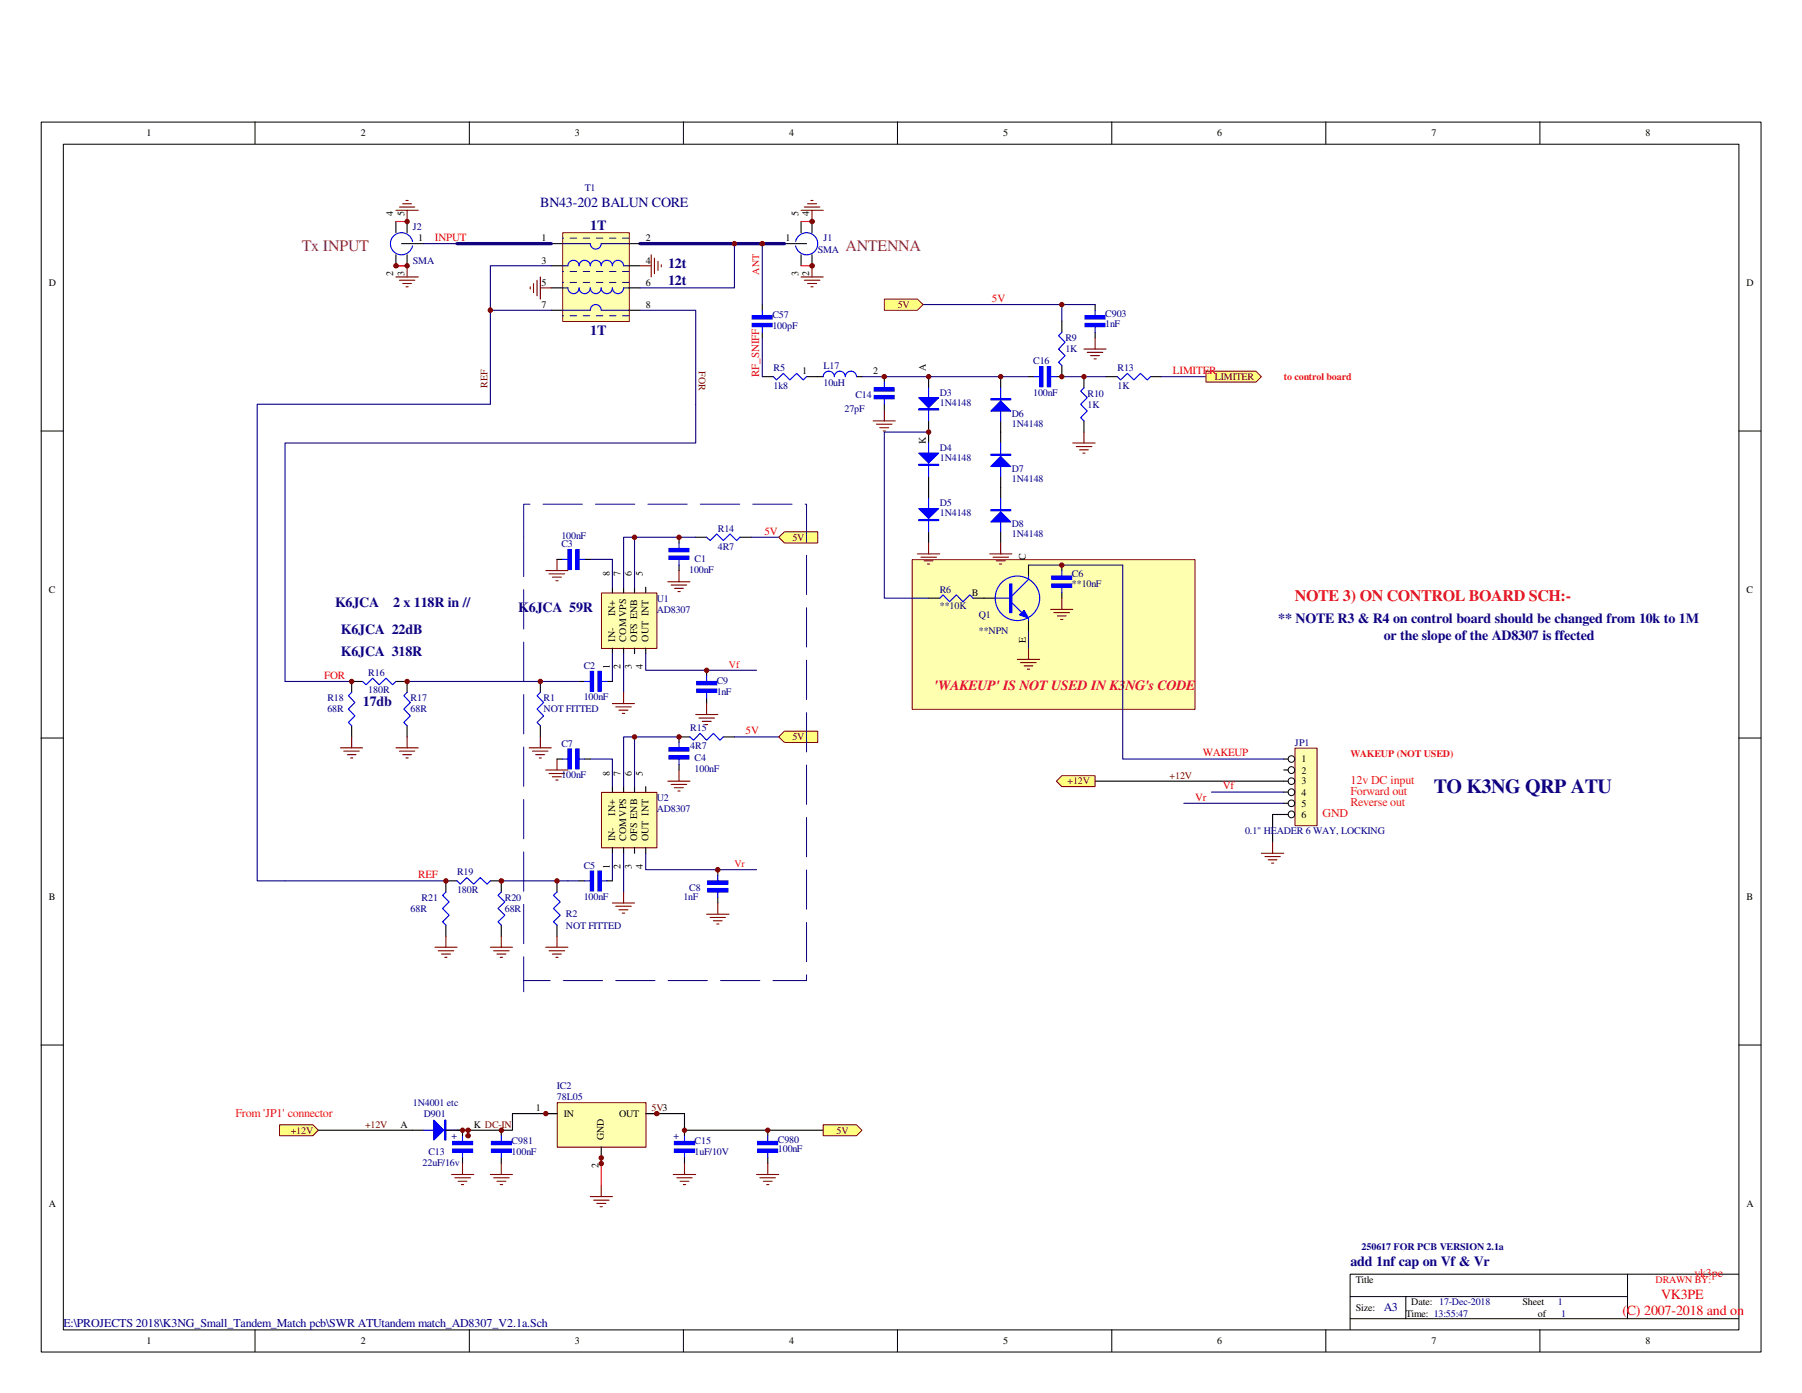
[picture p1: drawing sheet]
<svg xmlns="http://www.w3.org/2000/svg" width="279mm" height="216mm" viewBox="0 0 279 216" stroke-linecap="round" stroke-linejoin="round" font-family="sans-serif">
<g fill="none" stroke="#000" stroke-width=".16">
<path d="M6.4 18.9h266.6v190.6h-266.6zM39.5 18.9v3.4M72.8 18.9v3.4M106 18.9v3.4M139.1 18.9v3.4M172.4 18.9v3.4M205.6 18.9v3.4M238.8 18.9v3.4M9.8 22.4h259.8v183.7h-259.8zM6.3 66.8h3.5M269.6 66.8h3.4M6.3 114.4h3.5"/>
<path d="M269.6 114.4h3.4M6.3 162h3.5M269.6 162h3.4M252.3 197.5v6.9M269.6 197.5h-60.3v8.6M39.5 206.1v3.4M72.8 206.1v3.4M106 206.1v3.4M139.1 206.1v3.4M172.4 206.1v3.4M205.6 206.1v3.4M209.3 201h43"/>
<path d="M209.3 204.4h60.3M218 201v3.4M238.8 206.1v3.4"/>
</g>
<path d="M141.5 86.8h43.8v23.1h-43.8z" fill="#ffffb0"/>
<path d="M141.4 86.7h43.9v23.2h-43.9z" fill="none" stroke="#800000" stroke-width=".16"/>
<path d="M71.7 176v1.2M71.7 178.3v1.2" fill="none" stroke="#00f" stroke-width=".17"/>
<path d="M70.2 176.9h3.1v.5h-3.1z" fill-rule="evenodd" fill="#00f"/>
<path d="M70.2 176.9h3.1v.5h-3.1z" fill="none" stroke="#00f" stroke-width=".17"/>
<path d="M70.2 178.1h3.1v.5h-3.1z" fill-rule="evenodd" fill="#00f"/>
<path d="M70.2 178.1h3.1v.5h-3.1zM106.1 176v1.2M106.1 178.3v1.2" fill="none" stroke="#00f" stroke-width=".17"/>
<path d="M71.7 175.2v.8M71.7 179.5v.8" fill="none" stroke="#000" stroke-width=".17"/>
<path d="M104.6 176.9h3.1v.5h-3.1z" fill-rule="evenodd" fill="#00f"/>
<path d="M104.6 176.9h3.1v.5h-3.1z" fill="none" stroke="#00f" stroke-width=".17"/>
<path d="M104.6 178.1h3.1v.5h-3.1z" fill-rule="evenodd" fill="#00f"/>
<path d="M104.6 178.1h3.1v.5h-3.1z" fill="none" stroke="#00f" stroke-width=".17"/>
<path d="M100.1 172.6h6v2.6h21.5M106.1 175.2v.8M106.1 179.5v.8" fill="none" stroke="#000" stroke-width=".17"/>
<path d="M86.4 170.9h13.8v6.9h-13.8z" fill="#ffffb0"/>
<path d="M86.4 170.9h13.8v6.9h-13.8z" fill="none" stroke="#800000" stroke-width=".16"/>
<path d="M84.6 172.6h1.8M93.2 177.8v1.7M100.1 172.6h1.7" fill="none" stroke="#000" stroke-width=".17"/>
<g fill="none" stroke="#800000" stroke-width=".17">
<path d="M70 182h3.4M70.5 182.5h2.4M71 183.1h1.4M71.5 183.6h.4M71.7 180.3v1.7M91.5 185.5h3.5M92 186h2.4M92.5 186.5h1.4M93 187h.4M93.2 183.8v1.7M104.4 182h3.5M104.9 182.5h2.4"/>
<path d="M105.5 183.1h1.3M106 183.6h.3M106.1 180.3v1.7"/>
</g>
<path d="M43.3 174.3h5.2l.9 .9-.9 .8h-5.2z" fill-rule="evenodd" fill="#ffff80"/>
<path d="M43.3 174.3h5.2l.9 .9-.9 .8h-5.2z" fill="none" stroke="#800000" stroke-width=".16"/>
<path d="M64 175.2h1.7M70.9 175.2h1.7" fill="none" stroke="#000" stroke-width=".17"/>
<path d="M65.7 175.2h5.2M69 173.6h.1v3.1h-.1zM69 173.6v3.1" fill="none" stroke="#00f" stroke-width=".17"/>
<path d="M67.3 173.6l1.5 1.6-1.5 1.5z" fill="#00f"/>
<path d="M67.3 173.6l1.5 1.6-1.5 1.5z" fill="none" stroke="#00f" stroke-width=".17"/>
<path d="M169.8 121.1h29.3M199.1 126.2h-1.8v4.3M49.4 175.2h14.6M86.4 172.6h-6.9v2.6h-10.4" fill="none" stroke="#000" stroke-width=".17"/>
<path d="M195.6 132.2h3.5M196.1 132.8h2.4M196.6 133.3h1.4M197.1 133.8h.4M197.3 130.5v1.7" fill="none" stroke="#800000" stroke-width=".17"/>
<path d="M163.8 121.1l.8-.9h5.2v1.7h-5.2z" fill-rule="evenodd" fill="#ffff80"/>
<path d="M163.8 121.1l.8-.9h5.2v1.7h-5.2z" fill="none" stroke="#800000" stroke-width=".16"/>
<path d="M61.4 34.3h1.7M124.2 34.3h1.7M63.1 41.2h-1.7h1.7M124.2 41.2h1.7M93.2 180.3v-.8v4.3" fill="none" stroke="#ee0e22" stroke-width=".17"/>
<path d="M64 37.4a1.73 1.73 0 0 0-2.7-1.1 1.73 1.73 0 0 0 0 2.9 1.73 1.73 0 0 0 2.7-1.1M123.4 37.4a1.73 1.73 0 0 1 2.6-1.1 1.73 1.73 0 0 1 0 2.9 1.73 1.73 0 0 1-2.6-1.1M118.2 48.1v1.2M118.2 50.3v1.2" fill="none" stroke="#00f" stroke-width=".17"/>
<path d="M61.4 34.3v1.8M61.4 39.5v1.7M62.3 37.8h3.4M63.1 34.3v1.8M63.1 39.5v1.7M121.6 37.8h3.5M124.2 34.3v1.8M124.2 39.5v1.7M125.9 34.3v1.8M125.9 39.5v1.7M118.2 47.2v.9M118.2 51.5v.9" fill="none" stroke="#000" stroke-width=".17"/>
<g fill="none" stroke="#800000" stroke-width=".17">
<path d="M61.4 32.6h3.5M61.9 32.1h2.4M62.4 31.6h1.4M62.9 31.1h.4M63.1 32.6v1.7M124.2 32.6h3.4M124.7 32.1h2.4M125.2 31.6h1.4M125.7 31.1h.4M125.9 32.6v1.7M61.4 42.9h3.5M61.9 43.4h2.4"/>
<path d="M62.4 43.9h1.4M62.9 44.4h.4M63.1 41.2v1.7M124.2 42.9h3.4M124.7 43.4h2.4M125.2 43.9h1.4M125.7 44.4h.4M125.9 41.2v1.7"/>
</g>
<path d="M116.6 48.9h3.1v.5h-3.1z" fill-rule="evenodd" fill="#00f"/>
<path d="M116.6 48.9h3.1v.5h-3.1z" fill="none" stroke="#00f" stroke-width=".17"/>
<path d="M116.6 50.1h3.1v.5h-3.1z" fill-rule="evenodd" fill="#00f"/>
<path d="M116.6 50.1h3.1v.5h-3.1zM119.9 58.4l.5 .5 1.1-1 1 1 1-1 1 1 .6-.5M127.6 58.4a.87 .87 0 0 1 .9-.9 .87 .87 0 0 1 .9 .9 .85 .85 0 0 1 .8-.9 .85 .85 0 0 1 .9 .9 .87 .87 0 0 1 .8-.9 .87 .87 0 0 1 .9 .9M137.1 59.2v1.3M137.1 61.5v1.2" fill="none" stroke="#00f" stroke-width=".17"/>
<path d="M118.2 58.4h1.7M125.1 58.4h2.5M132.8 58.4h.8M137.1 58.4v.8M137.1 62.7v.8" fill="none" stroke="#000" stroke-width=".17"/>
<path d="M135.6 60.1h3v.5h-3z" fill-rule="evenodd" fill="#00f"/>
<path d="M135.6 60.1h3v.5h-3z" fill="none" stroke="#00f" stroke-width=".17"/>
<path d="M135.6 61.3h3v.5h-3z" fill-rule="evenodd" fill="#00f"/>
<path d="M164.6 51.5l-.5 .5 1 1-1 1.1 1 1-1 1 .5 .5M173.2 58.4l.5 .5 1.1-1 1 1 1-1 1.1 1 .5-.5M135.6 61.3h3v.5h-3zM142.5 63.5h3M142.5 63.4h3v.1h-3zM144 60.1v5.1M168.1 60.1l-.5 .5 1 1-1 1.1 1 1-1 1 .5 .5" fill="none" stroke="#00f" stroke-width=".17"/>
<path d="M144 58.4v1.7M164.6 49.8v1.7M164.6 56.6v1.8M168.1 58.4v1.7M171.5 58.4h1.7M178.4 58.4h1.7M144 65.2v1.8M168.1 65.2v1.8" fill="none" stroke="#000" stroke-width=".17"/>
<path d="M142.5 61.6h3l-1.5 1.6z" fill="#00f"/>
<path d="M142.5 72.1h3M142.5 61.6h3l-1.5 1.6zM142.5 72h3v.1h-3zM144 68.7v5.1" fill="none" stroke="#00f" stroke-width=".17"/>
<path d="M144 67v1.7M144 73.8v1.8" fill="none" stroke="#000" stroke-width=".17"/>
<path d="M142.5 70.2h3l-1.5 1.6z" fill="#00f"/>
<path d="M142.5 70.2h3l-1.5 1.6zM144 77.3v5.1M142.5 80.6h3M142.5 80.5h3v.2h-3z" fill="none" stroke="#00f" stroke-width=".17"/>
<path d="M144 75.6v1.7M144 82.4v1.8" fill="none" stroke="#000" stroke-width=".17"/>
<path d="M142.5 78.8h3l-1.5 1.5z" fill="#00f"/>
<path d="M142.5 78.8h3l-1.5 1.5zM153.6 61.9h3.1M153.6 61.8h3.1v.2h-3.1zM155.2 60.1v5.1" fill="none" stroke="#00f" stroke-width=".17"/>
<path d="M155.2 58.4v1.7M155.2 65.2v1.8" fill="none" stroke="#000" stroke-width=".17"/>
<path d="M155.2 62.1l1.5 1.6h-3.1z" fill="#00f"/>
<path d="M153.6 70.5h3.1M153.6 70.4h3.1v.2h-3.1zM155.2 62.1l1.5 1.6h-3.1zM155.2 68.7v5.1" fill="none" stroke="#00f" stroke-width=".17"/>
<path d="M155.2 67v1.7M155.2 73.8v1.8" fill="none" stroke="#000" stroke-width=".17"/>
<path d="M155.2 70.7l1.5 1.6h-3.1z" fill="#00f"/>
<path d="M153.6 79.1h3.1M153.6 79h3.1v.2h-3.1zM155.2 70.7l1.5 1.6h-3.1zM155.2 77.3v5.1" fill="none" stroke="#00f" stroke-width=".17"/>
<path d="M155.2 75.6v1.7M155.2 82.4v1.8" fill="none" stroke="#000" stroke-width=".17"/>
<path d="M155.2 79.3l1.5 1.6h-3.1z" fill="#00f"/>
<path d="M155.2 79.3l1.5 1.6h-3.1zM154.3 92.7h2.6M156.5 90.5h.4v4.5h-.4zM156.9 93.4l1.6 1.6M159.5 89.3v.5l-2.6 2.6M159.5 95.8v.4" fill="none" stroke="#00f" stroke-width=".17"/>
<path d="M133.6 58.4h25.9" fill="none" stroke="#11037f" stroke-width=".17"/>
<path d="M152.6 92.7h1.7M159.5 87.6v1.7M159.5 96.2v1.7" fill="none" stroke="#000" stroke-width=".17"/>
<path d="M156.7 90.5v4.5" fill="none" stroke="#00f" stroke-width=".34"/>
<path d="M158.1 95.3l.7-.7 .7 1.2z" fill="#00f"/>
<g fill="none" stroke="#00f" stroke-width=".17">
<path d="M145.7 92.7l.5-.5 1 1.1 1.1-1.1 1 1.1 1.1-1.1 .5 .5M158.1 95.3l.7-.7 .7 1.2zM164.6 88.4v1.2M164.6 90.7v1.2"/>
<circle cx="157.8" cy="92.7" r="3.5"/>
</g>
<path d="M144 92.7h1.7M150.9 92.7h1.7M164.6 87.6v.8M164.6 91.9v.8" fill="none" stroke="#000" stroke-width=".17"/>
<path d="M163.1 89.3h3.1v.5h-3.1z" fill-rule="evenodd" fill="#00f"/>
<path d="M163.1 89.3h3.1v.5h-3.1z" fill="none" stroke="#00f" stroke-width=".17"/>
<path d="M163.1 90.5h3.1v.5h-3.1z" fill-rule="evenodd" fill="#00f"/>
<path d="M163.1 90.5h3.1v.5h-3.1z" fill="none" stroke="#00f" stroke-width=".17"/>
<path d="M143.1 47.2h21.5v2.6M159.5 87.6h14.6" fill="none" stroke="#11037f" stroke-width=".17"/>
<g fill="none" stroke="#800000" stroke-width=".17">
<path d="M135.4 65.2h3.4M135.9 65.7h2.4M136.4 66.3h1.4M136.9 66.8h.4M137.1 63.5v1.7M166.3 68.7h3.5M166.9 69.2h2.4M167.4 69.7h1.3M167.9 70.2h.3M168.1 67v1.7M142.2 85.9h3.5M142.8 86.4h2.4"/>
<path d="M143.3 86.9h1.4M143.8 87.4h.3M144 84.2v1.7M153.5 85.9h3.4M154 86.4h2.4M154.5 86.9h1.4M155 87.4h.3M155.2 84.2v1.7M162.9 94.4h3.4M163.4 95h2.4M164 95.5h1.3M164.5 96h.3"/>
<path d="M164.6 92.7v1.7M157.7 102.2h3.5M158.2 102.7h2.5M158.8 103.2h1.3M159.3 103.7h.3M159.5 100.5v1.7"/>
</g>
<path d="M137.1 46.4h5.1l.9 .8-.9 .9h-5.1z" fill-rule="evenodd" fill="#ffff80"/>
<path d="M137.1 46.4h5.1l.9 .8-.9 .9h-5.1z" fill="none" stroke="#800000" stroke-width=".16"/>
<path d="M180.1 58.4h6.9" fill="none" stroke="#11037f" stroke-width=".17"/>
<path d="M187 57.5h7.7l.9 .9-.9 .8h-7.7z" fill-rule="evenodd" fill="#ffff80"/>
<path d="M187 57.5h7.7l.9 .9-.9 .8h-7.7z" fill="none" stroke="#800000" stroke-width=".16"/>
<path d="M169.8 47.2v.9M169.8 51.5v.9" fill="none" stroke="#000" stroke-width=".17"/>
<path d="M169.8 48.1v1.2M169.8 50.3v1.2" fill="none" stroke="#00f" stroke-width=".17"/>
<path d="M168.2 48.9h3.1v.5h-3.1z" fill-rule="evenodd" fill="#00f"/>
<path d="M168.2 48.9h3.1v.5h-3.1z" fill="none" stroke="#00f" stroke-width=".17"/>
<path d="M168.2 50.1h3.1v.5h-3.1z" fill-rule="evenodd" fill="#00f"/>
<path d="M168.2 50.1h3.1v.5h-3.1z" fill="none" stroke="#00f" stroke-width=".17"/>
<path d="M118.2 37.8v9.4M118.2 52.4v6M164.6 47.2h5.2" fill="none" stroke="#11037f" stroke-width=".17"/>
<path d="M168.1 54.1h3.4M168.6 54.6h2.4M169.1 55.1h1.4M169.6 55.6h.4M169.8 52.4v1.7" fill="none" stroke="#800000" stroke-width=".17"/>
<path d="M127.6 174.3h5.2l.8 .9-.8 .8h-5.2z" fill-rule="evenodd" fill="#ffff80"/>
<path d="M127.6 174.3h5.2l.8 .9-.8 .8h-5.2z" fill="none" stroke="#800000" stroke-width=".16"/>
<path d="M119 175.2v.8M119 179.5v.8" fill="none" stroke="#000" stroke-width=".17"/>
<path d="M119 176v1.2M119 178.3v1.2" fill="none" stroke="#00f" stroke-width=".17"/>
<path d="M117.5 176.9h3.1v.5h-3.1z" fill-rule="evenodd" fill="#00f"/>
<path d="M117.5 176.9h3.1v.5h-3.1z" fill="none" stroke="#00f" stroke-width=".17"/>
<path d="M117.5 178.1h3.1v.5h-3.1z" fill-rule="evenodd" fill="#00f"/>
<path d="M77.7 176v1.2M77.7 178.3v1.2M117.5 178.1h3.1v.5h-3.1z" fill="none" stroke="#00f" stroke-width=".17"/>
<path d="M77.7 175.2v.8M77.7 179.5v.8" fill="none" stroke="#000" stroke-width=".17"/>
<path d="M76.2 176.9h3.1v.5h-3.1z" fill-rule="evenodd" fill="#00f"/>
<path d="M76.2 176.9h3.1v.5h-3.1z" fill="none" stroke="#00f" stroke-width=".17"/>
<path d="M76.2 178.1h3.1v.5h-3.1z" fill-rule="evenodd" fill="#00f"/>
<path d="M76.2 178.1h3.1v.5h-3.1z" fill="none" stroke="#00f" stroke-width=".17"/>
<path d="M76 182h3.5M76.5 182.5h2.5M77 183.1h1.4M77.6 183.6h.3M77.7 180.3v1.7M117.3 182h3.4M117.8 182.5h2.4M118.4 183.1h1.3M118.9 183.6h.3M119 180.3v1.7" fill="none" stroke="#800000" stroke-width=".17"/>
<path d="M200.8 116h3.4v12h-3.4z" fill="#ffffb0"/>
<path d="M200.8 116h3.4v12h-3.4z" fill="none" stroke="#800000" stroke-width=".16"/>
<g fill="none" stroke="#000" stroke-width=".16">
<circle cx="200.2" cy="119.4" r=".52"/>
<circle cx="200.2" cy="117.6" r=".51"/>
<circle cx="200.2" cy="126.2" r=".52"/>
<circle cx="200.2" cy="122.8" r=".52"/>
<circle cx="200.2" cy="121.1" r=".51"/>
<circle cx="200.2" cy="124.5" r=".51"/>
</g>
<path d="M159.5 58.4h.8M163.8 58.4h.8M199.1 117.6h.6M199.1 119.3h.6M199.1 121.1h.6M199.1 122.8h.6M199.1 124.5h.6M199.1 126.2h.6" fill="none" stroke="#000" stroke-width=".17"/>
<path d="M160.3 58.4h1.2M162.6 58.4h1.2" fill="none" stroke="#00f" stroke-width=".17"/>
<path d="M161.2 56.8h.5v3.1h-.5z" fill-rule="evenodd" fill="#00f"/>
<path d="M161.2 56.8h.5v3.1h-.5z" fill="none" stroke="#00f" stroke-width=".17"/>
<path d="M162.4 56.8h.5v3.1h-.5z" fill-rule="evenodd" fill="#00f"/>
<path d="M162.4 56.8h.5v3.1h-.5z" fill="none" stroke="#00f" stroke-width=".17"/>
<path d="M164.6 58.4h6.9" fill="none" stroke="#11037f" stroke-width=".17"/>
<path d="M99.2 37.8h22.4" fill="none" stroke="#11037f" stroke-width=".52"/>
<path d="M87.3 36.1h10.3v13.7h-10.3z" fill="#ffffb0"/>
<path d="M87.2 36.1h10.4v13.7h-10.4z" fill="none" stroke="#800000" stroke-width=".16"/>
<path d="M91.5 37.8a.85 .85 0 0 0 .9 .8 .85 .85 0 0 0 .8-.8M88.1 41.2a.87 .87 0 0 1 .8-.9 .87 .87 0 0 1 .9 .9 .87 .87 0 0 1 .9-.9 .87 .87 0 0 1 .8 .9 .85 .85 0 0 1 .9-.9 .85 .85 0 0 1 .8 .9 .87 .87 0 0 1 .9-.9 .87 .87 0 0 1 .9 .9 .87 .87 0 0 1 .8-.9 .87 .87 0 0 1 .9 .9M88.1 44.6a.87 .87 0 0 0 .8 .9 .87 .87 0 0 0 .9-.9 .87 .87 0 0 0 .9 .9 .87 .87 0 0 0 .8-.9 .85 .85 0 0 0 .9 .9 .85 .85 0 0 0 .8-.9 .87 .87 0 0 0 .9 .9 .87 .87 0 0 0 .9-.9 .87 .87 0 0 0 .8 .9 .87 .87 0 0 0 .9-.9M91.5 48.1a.85 .85 0 0 1 .9-.9 .85 .85 0 0 1 .8 .9" fill="none" stroke="#00f" stroke-width=".17"/>
<path d="M85.5 37.8h1.7M97.5 37.8h1.7M85.5 41.2h1.7M85.5 44.6h1.7M85.5 48.1h1.7M97.5 41.2h1.7M97.5 44.6h1.7M97.5 48.1h1.7" fill="none" stroke="#000" stroke-width=".17"/>
<g fill="none" stroke="#11037f" stroke-width=".17">
<path d="M65.7 37.8h5.2M87.2 37.8h4.3M93.2 37.8h4.3M113.9 37.8v6.8h-14.7M85.5 48.1h-9.5v14.6M85.5 41.2h-9.5v6.9M87.2 41.2h.9M87.2 44.6h.9M87.2 48.1h4.3M93.2 48.1h4.3M96.7 41.2h.8M96.7 44.6h.8"/>
<path d="M99.2 48.1h8.7v14.6"/>
</g>
<path d="M97.5 36.9h-10.3M97.5 42.1h-10.3M97.5 43.8h-10.3M97.5 48.9h-10.3" fill="none" stroke="#11037f" stroke-width=".16" stroke-dasharray="1 1 1 1 1 1 1 1"/>
<path d="M101 39.5v3.4M82.2 44.4v.4M82.7 43.9v1.4M83.3 43.4v2.4M83.8 42.9v3.5M83.8 44.6h1.7M99.2 41.2h1.8M101.5 40v2.4M102 40.5v1.4M102.5 41v.4" fill="none" stroke="#800000" stroke-width=".17"/>
<path d="M70.9 37.8h14.6" fill="none" stroke="#11037f" stroke-width=".52"/>
<path d="M93.3 91.9h8.6v8.6h-8.6z" fill="#ffffb0"/>
<path d="M93.3 91.9h8.6v8.6h-8.6z" fill="none" stroke="#800000" stroke-width=".16"/>
<path d="M95 91v.9M96.7 91v.9M98.4 91v.9M100.1 91v.9M105.3 83.3v.9M105.3 87.6v.8M107.9 83.3h1.7M114.7 83.3h1.8M95 100.5v.8M96.7 100.5v.8M98.4 100.5v.8M100.1 100.5v.8" fill="none" stroke="#000" stroke-width=".17"/>
<path d="M105.3 84.2v1.1M105.3 86.4v1.2M109.6 83.3l.5 .5 1-1 1 1 1.1-1 1 1 .5-.5" fill="none" stroke="#00f" stroke-width=".17"/>
<path d="M103.7 85h3.1v.5h-3.1z" fill-rule="evenodd" fill="#00f"/>
<path d="M103.7 85h3.1v.5h-3.1z" fill="none" stroke="#00f" stroke-width=".17"/>
<path d="M103.7 86.2h3.1v.5h-3.1z" fill-rule="evenodd" fill="#00f"/>
<path d="M103.7 86.2h3.1v.5h-3.1zM90.6 105.6h1.3M92.9 105.6h1.2" fill="none" stroke="#00f" stroke-width=".17"/>
<path d="M91.5 86.7h3.5v4.3M98.4 83.3h-1.7v7.7M107.9 83.3h-9.5v7.7M116.5 83.3h4.2M95 101.3v4.3" fill="none" stroke="#11037f" stroke-width=".17"/>
<path d="M103.5 90.2h3.5M104.1 90.7h2.4M104.6 91.2h1.4M105.1 91.7h.4M105.3 88.4v1.8" fill="none" stroke="#800000" stroke-width=".17"/>
<path d="M89.8 105.6h.8M94.1 105.6h.9" fill="none" stroke="#000" stroke-width=".17"/>
<path d="M91.5 104.1h.5v3h-.5z" fill-rule="evenodd" fill="#00f"/>
<path d="M91.5 104.1h.5v3h-.5z" fill="none" stroke="#00f" stroke-width=".17"/>
<path d="M92.7 104.1h.5v3h-.5z" fill-rule="evenodd" fill="#00f"/>
<path d="M87.2 86.7h1.2M89.5 86.7h1.1M92.7 104.1h.5v3h-.5z" fill="none" stroke="#00f" stroke-width=".17"/>
<path d="M84.6 88.4h3.5M85.1 88.9h2.4M85.6 89.5h1.4M86.2 90h.3M86.4 86.7v1.7M95 109.1h3.4M95.5 109.6h2.4M96 110.1h1.4M96.5 110.6h.4M96.7 107.3v1.8" fill="none" stroke="#800000" stroke-width=".17"/>
<path d="M88.1 105.6h1.7M96.7 101.3v6M100.1 101.3v2.6h17.2" fill="none" stroke="#11037f" stroke-width=".17"/>
<path d="M86.4 86.7h.8M90.6 86.7h.9" fill="none" stroke="#000" stroke-width=".17"/>
<path d="M88.1 85.2h.5v3.1h-.5z" fill-rule="evenodd" fill="#00f"/>
<path d="M88.1 85.2h.5v3.1h-.5z" fill="none" stroke="#00f" stroke-width=".17"/>
<path d="M89.3 85.2h.5v3.1h-.5z" fill-rule="evenodd" fill="#00f"/>
<path d="M89.3 85.2h.5v3.1h-.5zM54.5 107.3l-.5 .5 1 1.1-1 1 1 1.1-1 1 .5 .5M56.2 105.6l.6 .5 1-1 1 1 1.1-1 1 1 .5-.5M63.1 107.3l-.5 .5 1 1.1-1 1 1 1.1-1 1 .5 .5" fill="none" stroke="#00f" stroke-width=".17"/>
<path d="M54.5 112.5v1.7M56.2 105.6h-1.7v1.7M61.4 105.6h1.7v1.7M63.1 112.5v1.7" fill="none" stroke="#000" stroke-width=".17"/>
<path d="M52.8 115.9h3.4M53.3 116.4h2.4M53.8 117h1.4M54.4 117.5h.3M54.5 114.2v1.7M61.4 115.9h3.5M61.9 116.4h2.4M62.4 117h1.4M62.9 117.5h.4M63.1 114.2v1.7" fill="none" stroke="#800000" stroke-width=".17"/>
<path d="M63.1 105.6h25" fill="none" stroke="#11037f" stroke-width=".17"/>
<path d="M120.7 83.3l.9-.9h5.2v1.8h-5.2z" fill-rule="evenodd" fill="#ffff80"/>
<path d="M120.7 83.3l.9-.9h5.2v1.8h-5.2z" fill="none" stroke="#800000" stroke-width=".16"/>
<path d="M44.2 105.6h10.3" fill="none" stroke="#11037f" stroke-width=".17"/>
<circle cx="118.2" cy="37.8" r=".35" fill="#800000"/>
<circle cx="118.2" cy="37.8" r=".35" fill="none" stroke="#800000" stroke-width=".16"/>
<circle cx="76" cy="48.1" r=".35" fill="#800000"/>
<circle cx="76" cy="48.1" r=".35" fill="none" stroke="#800000" stroke-width=".16"/>
<circle cx="113.9" cy="37.8" r=".34" fill="#800000"/>
<circle cx="113.9" cy="37.8" r=".34" fill="none" stroke="#800000" stroke-width=".16"/>
<path d="M93.3 122.9h8.6v8.5h-8.6z" fill="#ffffb0"/>
<path d="M93.3 122.8h8.6v8.6h-8.6z" fill="none" stroke="#800000" stroke-width=".16"/>
<path d="M105.3 118.5v.8M107 114.2h-1.7v.9M112.1 114.2h1.8M95 121.9v.9M95 131.4v.8M96.7 121.9v.9M96.7 131.4v.8M98.4 121.9v.9M98.4 131.4v.8M100.1 121.9v.9M100.1 131.4v.8" fill="none" stroke="#000" stroke-width=".17"/>
<path d="M105.3 115.1v1.1M105.3 117.3v1.2M107 114.2l.5 .5 1-1 1.1 1 1-1 1 1 .5-.5" fill="none" stroke="#00f" stroke-width=".17"/>
<path d="M103.7 115.9h3.1v.5h-3.1z" fill-rule="evenodd" fill="#00f"/>
<path d="M103.7 115.9h3.1v.5h-3.1z" fill="none" stroke="#00f" stroke-width=".17"/>
<path d="M103.7 117.1h3.1v.5h-3.1z" fill-rule="evenodd" fill="#00f"/>
<path d="M103.7 117.1h3.1v.5h-3.1zM90.6 136.5h1.3M92.9 136.5h1.2" fill="none" stroke="#00f" stroke-width=".17"/>
<path d="M91.5 117.6h3.5v4.3M98.4 114.2h-1.7v7.7M105.3 114.2h-6.9v7.7M113.9 114.2h6.8M95 132.2v4.3" fill="none" stroke="#11037f" stroke-width=".17"/>
<path d="M105.3 119.3v1.8M103.5 121.1h3.5M104.1 121.6h2.4M104.6 122.1h1.4M105.1 122.6h.4" fill="none" stroke="#800000" stroke-width=".17"/>
<path d="M89.8 136.5h.8M94.1 136.5h.9" fill="none" stroke="#000" stroke-width=".17"/>
<path d="M91.5 135h.5v3.1h-.5z" fill-rule="evenodd" fill="#00f"/>
<path d="M91.5 135h.5v3.1h-.5z" fill="none" stroke="#00f" stroke-width=".17"/>
<path d="M92.7 135h.5v3.1h-.5z" fill-rule="evenodd" fill="#00f"/>
<path d="M87.2 117.6h1.2M89.5 117.6h1.1M92.7 135h.5v3.1h-.5z" fill="none" stroke="#00f" stroke-width=".17"/>
<path d="M84.6 119.3h3.5M85.1 119.9h2.4M86.4 117.6v1.7M85.6 120.4h1.4M86.2 120.9h.3" fill="none" stroke="#800000" stroke-width=".17"/>
<path d="M88.1 136.5h1.7M96.7 132.2v6.1M100.1 132.2v2.6h17.2" fill="none" stroke="#11037f" stroke-width=".17"/>
<path d="M86.4 117.6h.8M90.6 117.6h.9" fill="none" stroke="#000" stroke-width=".17"/>
<path d="M88.1 116.1h.5v3.1h-.5z" fill-rule="evenodd" fill="#00f"/>
<path d="M88.1 116.1h.5v3.1h-.5z" fill="none" stroke="#00f" stroke-width=".17"/>
<path d="M89.3 116.1h.5v3.1h-.5z" fill-rule="evenodd" fill="#00f"/>
<path d="M89.3 116.1h.5v3.1h-.5zM69.1 138.3l-.5 .5 1 1-1 1 1 1.1-1 1 .5 .5M70.9 136.5l.5 .5 1-1 1 1 1.1-1 1 1 .5-.5M77.7 138.3l-.5 .5 1.1 1-1.1 1 1.1 1.1-1.1 1 .5 .5" fill="none" stroke="#00f" stroke-width=".17"/>
<path d="M70.9 136.5h-1.8v1.8M76 136.5h1.7v1.8M69.1 143.4v1.7M77.7 143.4v1.7" fill="none" stroke="#000" stroke-width=".17"/>
<path d="M67.4 146.8h3.5M67.9 147.4h2.5M68.5 147.9h1.4M69 148.4h.3M69.1 145.1v1.7M76 146.8h3.5M76.5 147.4h2.5M77 147.9h1.4M77.6 148.4h.3M77.7 145.1v1.7" fill="none" stroke="#800000" stroke-width=".17"/>
<path d="M77.7 136.5h10.4" fill="none" stroke="#11037f" stroke-width=".17"/>
<path d="M120.7 114.2l.9-.9h5.2v1.8h-5.2z" fill-rule="evenodd" fill="#ffff80"/>
<path d="M120.7 114.2l.9-.9h5.2v1.8h-5.2z" fill="none" stroke="#800000" stroke-width=".16"/>
<path d="M44.2 136.5h24.9" fill="none" stroke="#11037f" stroke-width=".17"/>
<circle cx="164.6" cy="47.2" r=".34" fill="#800000"/>
<circle cx="164.6" cy="47.2" r=".34" fill="none" stroke="#800000" stroke-width=".16"/>
<path d="M174.1 87.6v30h25M183.6 124.5h15.5M187.8 122.8h11.3" fill="none" stroke="#11037f" stroke-width=".17"/>
<circle cx="98.4" cy="83.3" r=".34" fill="#800000"/>
<circle cx="98.4" cy="83.3" r=".34" fill="none" stroke="#800000" stroke-width=".16"/>
<circle cx="98.4" cy="114.2" r=".34" fill="#800000"/>
<circle cx="98.4" cy="114.2" r=".34" fill="none" stroke="#800000" stroke-width=".16"/>
<path d="M95 140h3.4M96.7 138.3v1.7M95.5 140.5h2.4M96 141h1.4M96.5 141.5h.4" fill="none" stroke="#800000" stroke-width=".17"/>
<path d="M81.2 83.3v70.4" fill="none" stroke="#11037f" stroke-width=".16" stroke-dasharray="6.1 2"/>
<path d="M111.3 134.8v.9M111.3 139.1v.9" fill="none" stroke="#000" stroke-width=".17"/>
<path d="M111.3 135.7v1.2M111.3 137.9v1.2" fill="none" stroke="#00f" stroke-width=".17"/>
<path d="M109.7 136.5h3.2v.5h-3.2z" fill-rule="evenodd" fill="#00f"/>
<path d="M109.7 136.5h3.2v.5h-3.2z" fill="none" stroke="#00f" stroke-width=".17"/>
<path d="M109.7 137.7h3.2v.6h-3.2z" fill-rule="evenodd" fill="#00f"/>
<path d="M109.6 104.7v1.3M109.6 107v1.2M109.7 137.7h3.2v.6h-3.2z" fill="none" stroke="#00f" stroke-width=".17"/>
<path d="M109.6 103.9v.8M109.6 108.2v.9" fill="none" stroke="#000" stroke-width=".17"/>
<path d="M108 105.6h3.1v.5h-3.1z" fill-rule="evenodd" fill="#00f"/>
<path d="M108 105.6h3.1v.5h-3.1z" fill="none" stroke="#00f" stroke-width=".17"/>
<path d="M108 106.8h3.1v.5h-3.1z" fill-rule="evenodd" fill="#00f"/>
<path d="M83.8 107.3l-.5 .5 1 1.1-1 1 1 1.1-1 1 .5 .5M108 106.8h3.1v.5h-3.1zM86.4 138.3l-.6 .5 1.1 1-1.1 1 1.1 1.1-1.1 1 .6 .5" fill="none" stroke="#00f" stroke-width=".17"/>
<g fill="none" stroke="#800000" stroke-width=".17">
<path d="M82 115.9h3.5M82.6 116.4h2.4M83.1 117h1.4M83.6 117.5h.3M83.8 114.2v1.7M107.9 110.7h3.4M108.4 111.3h2.4M108.9 111.8h1.4M109.4 112.3h.3M109.6 109.1v1.6M111.3 140v1.7M84.6 146.8h3.5"/>
<path d="M85.1 147.4h2.4M85.6 147.9h1.4M86.2 148.4h.3M86.4 145.1v1.7M109.6 141.7h3.4M110.1 142.2h2.4M110.6 142.7h1.4M111.1 143.2h.4"/>
</g>
<path d="M83.8 105.6v1.7M83.8 112.5v1.7M86.4 136.5v1.8M86.4 143.4v1.7" fill="none" stroke="#000" stroke-width=".17"/>
<path d="M76 62.7h-36.1v73.8h4.3M107.9 62.7v6h-63.7v36.9M144 67h-6.9v25.7h6.9M159.5 97.9v2.6" fill="none" stroke="#11037f" stroke-width=".17"/>
<path d="M81.2 83.3v-5.2h43.9v73.9h-43.9" fill="none" stroke="#11037f" stroke-width=".16" stroke-dasharray="6.1 2"/>
<circle cx="93.2" cy="180.3" r=".34" fill="#800000"/>
<circle cx="93.2" cy="180.3" r=".34" fill="none" stroke="#800000" stroke-width=".16"/>
<circle cx="71.7" cy="175.2" r=".33" fill="#800000"/>
<circle cx="71.7" cy="175.2" r=".33" fill="none" stroke="#800000" stroke-width=".16"/>
<circle cx="106.1" cy="175.2" r=".33" fill="#800000"/>
<circle cx="106.1" cy="175.2" r=".33" fill="none" stroke="#800000" stroke-width=".16"/>
<circle cx="125.9" cy="41.2" r=".35" fill="#800000"/>
<circle cx="125.9" cy="41.2" r=".35" fill="none" stroke="#800000" stroke-width=".16"/>
<circle cx="125.9" cy="34.3" r=".35" fill="#800000"/>
<circle cx="125.9" cy="34.3" r=".35" fill="none" stroke="#800000" stroke-width=".16"/>
<circle cx="61.4" cy="41.2" r=".35" fill="#800000"/>
<circle cx="61.4" cy="41.2" r=".35" fill="none" stroke="#800000" stroke-width=".16"/>
<circle cx="63.1" cy="41.2" r=".34" fill="#800000"/>
<circle cx="63.1" cy="41.2" r=".34" fill="none" stroke="#800000" stroke-width=".16"/>
<circle cx="63.1" cy="34.3" r=".33" fill="#800000"/>
<circle cx="63.1" cy="34.3" r=".33" fill="none" stroke="#800000" stroke-width=".16"/>
<circle cx="137.1" cy="58.4" r=".34" fill="#800000"/>
<circle cx="137.1" cy="58.4" r=".34" fill="none" stroke="#800000" stroke-width=".16"/>
<circle cx="164.6" cy="58.4" r=".34" fill="#800000"/>
<circle cx="164.6" cy="58.4" r=".34" fill="none" stroke="#800000" stroke-width=".16"/>
<circle cx="168.1" cy="58.4" r=".33" fill="#800000"/>
<circle cx="168.1" cy="58.4" r=".33" fill="none" stroke="#800000" stroke-width=".16"/>
<circle cx="164.6" cy="87.6" r=".34" fill="#800000"/>
<circle cx="164.6" cy="87.6" r=".34" fill="none" stroke="#800000" stroke-width=".16"/>
<circle cx="119" cy="175.2" r=".34" fill="#800000"/>
<circle cx="119" cy="175.2" r=".34" fill="none" stroke="#800000" stroke-width=".16"/>
<circle cx="77.8" cy="175.2" r=".35" fill="#800000"/>
<circle cx="77.8" cy="175.2" r=".35" fill="none" stroke="#800000" stroke-width=".16"/>
<circle cx="105.3" cy="83.3" r=".34" fill="#800000"/>
<circle cx="105.3" cy="83.3" r=".34" fill="none" stroke="#800000" stroke-width=".16"/>
<circle cx="63.1" cy="105.6" r=".34" fill="#800000"/>
<circle cx="63.1" cy="105.6" r=".34" fill="none" stroke="#800000" stroke-width=".16"/>
<circle cx="54.5" cy="105.6" r=".34" fill="#800000"/>
<circle cx="54.5" cy="105.6" r=".34" fill="none" stroke="#800000" stroke-width=".16"/>
<circle cx="105.3" cy="114.2" r=".34" fill="#800000"/>
<circle cx="105.3" cy="114.2" r=".34" fill="none" stroke="#800000" stroke-width=".16"/>
<circle cx="77.8" cy="136.5" r=".35" fill="#800000"/>
<circle cx="77.8" cy="136.5" r=".35" fill="none" stroke="#800000" stroke-width=".16"/>
<circle cx="69.1" cy="136.5" r=".34" fill="#800000"/>
<circle cx="69.1" cy="136.5" r=".34" fill="none" stroke="#800000" stroke-width=".16"/>
<circle cx="111.3" cy="134.8" r=".35" fill="#800000"/>
<circle cx="111.3" cy="134.8" r=".35" fill="none" stroke="#800000" stroke-width=".16"/>
<circle cx="109.6" cy="103.9" r=".34" fill="#800000"/>
<circle cx="109.6" cy="103.9" r=".34" fill="none" stroke="#800000" stroke-width=".16"/>
<circle cx="83.8" cy="105.6" r=".34" fill="#800000"/>
<circle cx="83.8" cy="105.6" r=".34" fill="none" stroke="#800000" stroke-width=".16"/>
<circle cx="86.4" cy="136.5" r=".34" fill="#800000"/>
<circle cx="86.4" cy="136.5" r=".34" fill="none" stroke="#800000" stroke-width=".16"/>
<circle cx="155.2" cy="58.4" r=".33" fill="#800000"/>
<circle cx="155.2" cy="58.4" r=".33" fill="none" stroke="#800000" stroke-width=".16"/>
<circle cx="72.6" cy="176" r=".35" fill="#800000"/>
<circle cx="72.6" cy="176" r=".35" fill="none" stroke="#800000" stroke-width=".16"/>
<circle cx="72.6" cy="175.2" r=".34" fill="#800000"/>
<circle cx="72.6" cy="175.2" r=".34" fill="none" stroke="#800000" stroke-width=".16"/>
<circle cx="93.2" cy="179.5" r=".34" fill="#800000"/>
<circle cx="93.2" cy="179.5" r=".34" fill="none" stroke="#800000" stroke-width=".16"/>
<circle cx="101.8" cy="172.6" r=".35" fill="#800000"/>
<circle cx="101.8" cy="172.6" r=".35" fill="none" stroke="#800000" stroke-width=".16"/>
<circle cx="84.6" cy="172.6" r=".34" fill="#800000"/>
<circle cx="84.6" cy="172.6" r=".34" fill="none" stroke="#800000" stroke-width=".16"/>
<circle cx="144" cy="58.4" r=".33" fill="#800000"/>
<circle cx="144" cy="58.4" r=".33" fill="none" stroke="#800000" stroke-width=".16"/>
<circle cx="144" cy="67" r=".34" fill="#800000"/>
<circle cx="144" cy="67" r=".34" fill="none" stroke="#800000" stroke-width=".16"/>
<text font-size="3.1" fill="#11037f" x="222.3" y="123">TO K3NG QRP ATU</text>
<g font-size="2.5" fill="#a1006a">
<text x="46.8" y="38.9">Tx INPUT</text>
<text x="131.1" y="38.9">ANTENNA</text>
</g>
<text font-size="2.5" fill="#ee0e22" x="200.8" y="93.1">NOTE 3) ON CONTROL BOARD SCH:-</text>
<text font-size="2.2" fill="#000080" x="83.8" y="32.1">BN43-202 BALUN CORE</text>
<g font-size="2.2" fill="#11037f">
<text x="91.5" y="35.6">1T</text>
<text x="103.6" y="41.6">12t</text>
<text x="103.6" y="44.2">12t</text>
<text x="91.5" y="51.9">1T</text>
<text x="51.9" y="94">K6JCA</text>
<text x="61" y="94">2 x 118R in //</text>
<text x="80.3" y="94.9">K6JCA 59R</text>
<text x="52.8" y="101.7">K6JCA 318R</text>
<text x="52.8" y="98.3">K6JCA 22dB</text>
<text x="198.2" y="96.6">** NOTE R3 &amp; R4 on control board should be changed from 10k to 1M</text>
<text x="214.5" y="99.1">or the slope of the AD8307 is ffected</text>
<text x="56.3" y="109.5">17db</text>
<text x="209.4" y="196.2">add 1nf cap on Vf &amp; Vr</text>
</g>
<text font-size="2.2" fill="#ee0e22" x="144.9" y="106.9">'WAKEUP' IS NOT USED IN K3NG's CODE</text>
<g font-size="2.2" fill="#f00">
<text x="251.5" y="203.9">(C) 2007-2018 and on</text>
<text x="257.6" y="201.3">VK3PE</text>
</g>
<g font-size="1.9" fill="#ee0e22">
<text x="209.4" y="121.5">12v DC input</text>
<text x="209.4" y="123.3">Forward out</text>
<text x="209.4" y="125">Reverse out</text>
<text x="205.1" y="126.7">GND</text>
<text x="36.5" y="173.1">From 'JP1' connector</text>
<text x="262.7" y="198">vk3pe</text>
</g>
<g font-size="1.9" fill="#000080">
<text x="214.5" y="203.1">A3</text>
<text x="9.8" y="205.7">E:\PROJECTS 2018\K3NG_Small_Tandem_Match pcb\SWR ATUtandem match_AD8307_V2.1a.Sch</text>
</g>
<g font-size="1.7" fill="#f00">
<text x="67.4" y="37.3">INPUT</text>
<text x="153.8" y="46.8">5V</text>
<text x="117.7" y="58.4" transform="rotate(-90 117.7 58.4)">RF_SNIFF</text>
<text x="181.9" y="58">LIMITER</text>
<text x="118.5" y="82.8">5V</text>
<text x="50.2" y="105.2">FOR</text>
<text x="115.6" y="113.7">5V</text>
<text x="186.5" y="117.2">WAKEUP</text>
<text x="185.3" y="124.1">Vr</text>
<text x="189.6" y="122.3">Vf</text>
<text x="64.9" y="136.1">REF</text>
</g>
<g font-size="1.6">
<text x="22.7" y="21.1">1</text>
<text x="55.9" y="21.1">2</text>
<text x="89.1" y="21.1">3</text>
<text x="122.3" y="21.1">4</text>
<text x="155.5" y="21.1">5</text>
<text x="188.7" y="21.1">6</text>
<text x="222" y="21.1">7</text>
<text x="255.1" y="21.1">8</text>
<text x="61" y="33.5" transform="rotate(-90 61 33.5)">4</text>
<text x="62.7" y="33.5" transform="rotate(-90 62.7 33.5)">5</text>
<text x="123.8" y="33.5" transform="rotate(-90 123.8 33.5)">5</text>
<text x="125.5" y="33.5" transform="rotate(-90 125.5 33.5)">4</text>
<text x="64.9" y="37.4">1</text>
<text x="83.9" y="37.4">1</text>
<text x="83.9" y="40.9">3</text>
<text x="100.1" y="37.4">2</text>
<text x="100.1" y="40.9">4</text>
<text x="121.8" y="37.4">1</text>
<text x="7.6" y="44.3">D</text>
<text x="61" y="42.8" transform="rotate(-90 61 42.8)">2</text>
<text x="62.7" y="42.8" transform="rotate(-90 62.7 42.8)">3</text>
<text x="83.9" y="44.3">5</text>
<text x="83.9" y="47.7">7</text>
<text x="100.1" y="44.3">6</text>
<text x="100.1" y="47.7">8</text>
<text x="123.8" y="42.8" transform="rotate(-90 123.8 42.8)">3</text>
<text x="125.5" y="42.8" transform="rotate(-90 125.5 42.8)">2</text>
<text x="270.8" y="44.3">D</text>
<text x="124.4" y="58">1</text>
<text x="135.4" y="58">2</text>
<text x="143.6" y="57.5" transform="rotate(-90 143.6 57.5)">A</text>
<text x="143.6" y="68.9" transform="rotate(-90 143.6 68.9)">K</text>
<text x="94.5" y="89.3" transform="rotate(-90 94.5 89.3)">8</text>
<text x="96.2" y="89.3" transform="rotate(-90 96.2 89.3)">7</text>
<text x="98" y="89.3" transform="rotate(-90 98 89.3)">6</text>
<text x="99.7" y="89.3" transform="rotate(-90 99.7 89.3)">5</text>
<text x="159" y="86.7" transform="rotate(-90 159 86.7)">C</text>
<text x="7.6" y="91.9">C</text>
<text x="95.4" y="95.5" transform="rotate(-90 95.4 95.5)">IN+</text>
<text x="150.7" y="92.4">B</text>
<text x="270.8" y="91.9">C</text>
<text x="95.4" y="99.4" transform="rotate(-90 95.4 99.4)">IN-</text>
<text x="97.1" y="99.4" transform="rotate(-90 97.1 99.4)">COMVPS</text>
<text x="98.8" y="99.4" transform="rotate(-90 98.8 99.4)">OFS ENB</text>
<text x="100.5" y="99.4" transform="rotate(-90 100.5 99.4)">OUT INT</text>
<text x="159" y="99.6" transform="rotate(-90 159 99.6)">E</text>
<text x="94.5" y="103.8" transform="rotate(-90 94.5 103.8)">1</text>
<text x="96.2" y="103.8" transform="rotate(-90 96.2 103.8)">2</text>
<text x="98" y="103.8" transform="rotate(-90 98 103.8)">3</text>
<text x="99.7" y="103.8" transform="rotate(-90 99.7 103.8)">4</text>
<text x="201.8" y="118.2">1</text>
<text x="201.8" y="119.9">2</text>
<text x="94.5" y="120.2" transform="rotate(-90 94.5 120.2)">8</text>
<text x="96.2" y="120.2" transform="rotate(-90 96.2 120.2)">7</text>
<text x="98" y="120.2" transform="rotate(-90 98 120.2)">6</text>
<text x="99.7" y="120.2" transform="rotate(-90 99.7 120.2)">5</text>
<text x="201.8" y="121.6">3</text>
<text x="201.8" y="123.3">4</text>
<text x="201.8" y="125">5</text>
<text x="95.4" y="130.4" transform="rotate(-90 95.4 130.4)">IN-</text>
<text x="95.4" y="126.4" transform="rotate(-90 95.4 126.4)">IN+</text>
<text x="97.1" y="130.4" transform="rotate(-90 97.1 130.4)">COMVPS</text>
<text x="98.8" y="130.4" transform="rotate(-90 98.8 130.4)">OFS ENB</text>
<text x="100.5" y="130.4" transform="rotate(-90 100.5 130.4)">OUT INT</text>
<text x="201.8" y="126.7">6</text>
<text x="94.5" y="134.7" transform="rotate(-90 94.5 134.7)">1</text>
<text x="96.2" y="134.7" transform="rotate(-90 96.2 134.7)">2</text>
<text x="98" y="134.7" transform="rotate(-90 98 134.7)">3</text>
<text x="99.7" y="134.7" transform="rotate(-90 99.7 134.7)">4</text>
<text x="7.6" y="139.4">B</text>
<text x="270.8" y="139.4">B</text>
<text x="83.1" y="172.3">1</text>
<text x="87.4" y="173.1">IN</text>
<text x="96" y="173.1">OUT</text>
<text x="62.1" y="174.8">A</text>
<text x="73.4" y="174.8">K DC-IN</text>
<text x="93.6" y="176.7" transform="rotate(-90 93.6 176.7)">GND</text>
<text x="92.8" y="181" transform="rotate(-90 92.8 181)">2</text>
<text x="7.6" y="187">A</text>
<text x="270.8" y="187">A</text>
<text x="210.2" y="198.9">Title</text>
<text x="210.2" y="203.2">Size:</text>
<text x="218.8" y="202.3">Date: 17-Dec-2018</text>
<text x="236.1" y="202.3">Sheet</text>
<text x="22.7" y="208.3">1</text>
<text x="55.9" y="208.3">2</text>
<text x="89.1" y="208.3">3</text>
<text x="122.3" y="208.3">4</text>
<text x="155.5" y="208.3">5</text>
<text x="188.7" y="208.3">6</text>
<text x="218" y="204">Time: 13:55:47</text>
<text x="222" y="208.3">7</text>
<text x="238.5" y="204">of</text>
<text x="255.1" y="208.3">8</text>
</g>
<g font-size="1.6" fill="#000080">
<text x="90.7" y="29.7">T1</text>
<text x="64" y="35.7">J2</text>
<text x="64" y="40.9">SMA</text>
<text x="126.8" y="39.2">SMA</text>
<text x="127.7" y="37.4">J1</text>
<text x="119.8" y="49.3">C57</text>
<text x="119.8" y="51">100pF</text>
<text x="165.2" y="52.9">R9</text>
<text x="171.4" y="49.1">C903</text>
<text x="171.4" y="50.6">1nF</text>
<text x="119.9" y="57.5">R5</text>
<text x="127.7" y="57.2">L17</text>
<text x="127.7" y="59.8">10uH</text>
<text x="160.2" y="56.5">C16</text>
<text x="165.2" y="54.6">1K</text>
<text x="173.3" y="57.5">R13</text>
<text x="119.9" y="60.3">1k8</text>
<text x="130.9" y="63.9">27pF</text>
<text x="132.6" y="61.6">C14</text>
<text x="145.7" y="61.3">D3</text>
<text x="145.7" y="62.9">1N4148</text>
<text x="156.9" y="64.6">D6</text>
<text x="160.2" y="61.3">100nF</text>
<text x="168.6" y="61.5">R10</text>
<text x="168.6" y="63.2">1K</text>
<text x="173.3" y="60.3">1K</text>
<text x="145.7" y="69.9">D4</text>
<text x="145.7" y="71.4">1N4148</text>
<text x="156.9" y="66.1">1N4148</text>
<text x="156.9" y="73.2">D7</text>
<text x="156.9" y="74.7">1N4148</text>
<text x="87" y="83.6">100nF</text>
<text x="111.3" y="82.4">R14</text>
<text x="145.7" y="78.5">D5</text>
<text x="145.7" y="80">1N4148</text>
<text x="156.9" y="81.7">D8</text>
<text x="156.9" y="83.3">1N4148</text>
<text x="87" y="84.8">C3</text>
<text x="106.8" y="88.8">100nF</text>
<text x="107.7" y="87.1">C1</text>
<text x="111.3" y="85.2">4R7</text>
<text x="166.2" y="89.5">C6</text>
<text x="101.9" y="93.3">U1</text>
<text x="101.9" y="95">AD8307</text>
<text x="145.7" y="91.9">R6</text>
<text x="145.7" y="94.4">**10K</text>
<text x="151.8" y="95.8">Q1</text>
<text x="166.2" y="91">**10nF</text>
<text x="151.8" y="98.2">**NPN</text>
<text x="57.1" y="104.8">R16</text>
<text x="57.1" y="107.5">180R</text>
<text x="90.5" y="103.7">C2</text>
<text x="111.1" y="106">C9</text>
<text x="111.1" y="107.7">1nF</text>
<text x="50.8" y="108.7">R18</text>
<text x="50.8" y="110.4">68R</text>
<text x="63.7" y="108.7">R17</text>
<text x="63.7" y="110.4">68R</text>
<text x="84.3" y="108.7">R1</text>
<text x="84.3" y="110.4">NOT FITTED</text>
<text x="90.5" y="108.5">100nF</text>
<text x="107" y="113.3">R15</text>
<text x="87" y="115.7">C7</text>
<text x="107" y="116.1">4R7</text>
<text x="107.7" y="118">C4</text>
<text x="107.7" y="119.7">100nF</text>
<text x="200.8" y="115.6">JP1</text>
<text x="87" y="120.6">100nF</text>
<text x="101.9" y="124.2">U2</text>
<text x="101.9" y="125.9">AD8307</text>
<text x="193" y="129.3">0.1&quot; HEADER 6 WAY, LOCKING</text>
<text x="70.9" y="135.7">R19</text>
<text x="90.5" y="134.6">C5</text>
<text x="63.7" y="141.4">68R</text>
<text x="65.4" y="139.6">R21</text>
<text x="70.9" y="138.4">180R</text>
<text x="78.3" y="139.6">R20</text>
<text x="78.3" y="141.4">68R</text>
<text x="87.8" y="142.2">R2</text>
<text x="87.8" y="143.9">NOT FITTED</text>
<text x="90.5" y="139.4">100nF</text>
<text x="106" y="139.4">1nF</text>
<text x="106.8" y="138.1">C8</text>
<text x="64" y="171.4">1N4001 etc</text>
<text x="65.7" y="173.1">D901</text>
<text x="86.4" y="168.8">IC2</text>
<text x="86.4" y="170.5">78L05</text>
<text x="66.4" y="178.9">C13</text>
<text x="70" y="176.5">+</text>
<text x="79.3" y="177.2">C981</text>
<text x="79.3" y="178.9">100nF</text>
<text x="104.4" y="176.5">+</text>
<text x="107.7" y="177.2">C15</text>
<text x="107.7" y="178.9">1uF/10V</text>
<text x="120.6" y="177.1">C980</text>
<text x="120.6" y="178.6">100nF</text>
<text x="65.5" y="180.7">22uF/16v</text>
<text x="241.6" y="202.3">1</text>
<text x="242.1" y="204">1</text>
</g>
<g font-size="1.6" fill="#f00">
<text x="117.7" y="42.6" transform="rotate(-90 117.7 42.6)">ANT</text>
<text x="113" y="103.5">Vf</text>
<text x="113.9" y="134.5">Vr</text>
<text x="256.7" y="198.9">DRAWN BY:</text>
</g>
<g font-size="1.6" fill="#800000">
<text x="139.2" y="47.7">5V</text>
<text x="108.3" y="57.5" transform="rotate(90 108.3 57.5)">FOR</text>
<text x="188.4" y="58.9">LIMITER</text>
<text x="75.6" y="60.1" transform="rotate(-90 75.6 60.1)">REF</text>
<text x="122.9" y="83.8">5V</text>
<text x="122.9" y="114.7">5V</text>
<text x="165.5" y="121.6">+12V</text>
<text x="181.4" y="120.7">+12V</text>
<text x="101" y="172.3">5V3</text>
<text x="45.1" y="175.7">+12V</text>
<text x="56.6" y="174.8">+12V</text>
<text x="129.7" y="175.7">5V</text>
</g>
<g font-size="1.6" fill="#ee0e22">
<text x="199.1" y="58.9">to control board</text>
<text x="209.4" y="117.3">WAKEUP (NOT USED)</text>
</g>
<text font-size="1.6" fill="#11037f" x="211.1" y="193.8">250617 FOR PCB VERSION 2.1a</text>
</svg>
